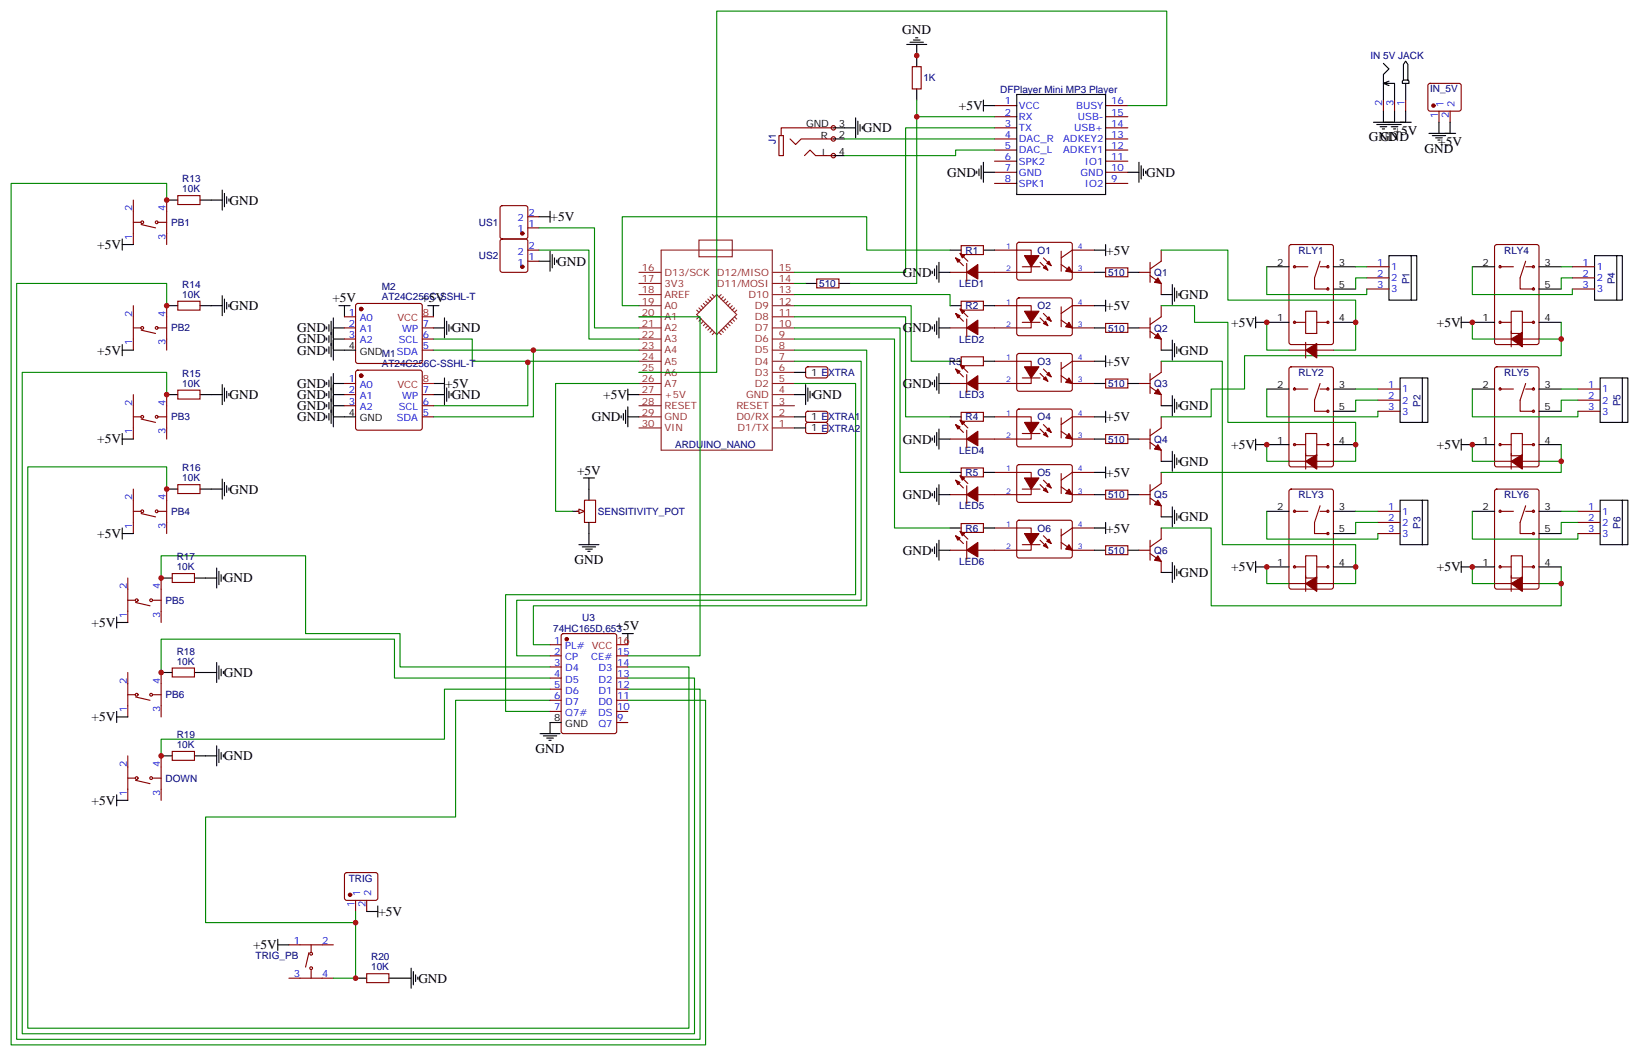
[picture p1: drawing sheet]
<svg xmlns="http://www.w3.org/2000/svg" width="520mm" height="335mm" viewBox="0 0 520 335" stroke-linecap="round" stroke-linejoin="round" font-family="sans-serif">
<g fill="none" stroke="#8c2424" stroke-width=".35">
<path d="M209.9 79.4h35.3v63.5h-35.3zM221.9 76.2h10.6v5.3h-10.6zM202.8 90h7.1M202.8 93.5h7.1M202.8 97h7.1M202.8 86.4h7.1M221.2 99.8l6.3-6.3 6.4 6.3-6.4 6.4zM221.2 98.4l.7 .7M221.9 97.7l.7 .7M222.6 97l.7 .7M223.3 96.3l.7 .7M224 95.6l.7 .7"/>
<path d="M224.7 94.9l.7 .7M225.4 94.2l.7 .7M226.1 93.5l.7 .7M229 93.5l-.8 .7M229.7 94.2l-.7 .7M230.4 94.9l-.7 .7M231.1 95.6l-.7 .7M231.8 96.3l-.7 .7M232.5 97l-.7 .7M233.2 97.7l-.7 .7M233.9 98.4l-.7 .7M245.2 90h7"/>
<path d="M245.2 93.5h7M245.2 97h7M245.2 86.4h7M202.8 100.5h7.1M202.8 104.1h7.1M202.8 107.6h7.1M202.8 111.1h7.1M202.8 114.7h7.1M202.8 118.2h7.1M221.9 100.5l-.7 .7M222.6 101.2l-.7 .8M223.3 102l-.7 .7"/>
<path d="M224 102.7l-.7 .7M224.7 103.4l-.7 .7M225.4 104.1l-.7 .7M226.1 104.8l-.7 .7M226.8 105.5l-.7 .7M228.2 105.5l.8 .7M229 104.8l.7 .7M229.7 104.1l.7 .7M230.4 103.4l.7 .7M231.1 102.7l.7 .7M231.8 102l.7 .7M232.5 101.2l.7 .8"/>
<path d="M233.2 100.5l.7 .7M245.2 100.5h7M245.2 104.1h7M245.2 107.6h7M245.2 111.1h7M245.2 114.7h7M245.2 118.2h7M202.8 121.7h7.1M202.8 125.2h7.1M202.8 128.8h7.1M202.8 132.3h7.1M202.8 135.8h7.1"/>
<path d="M245.2 121.7h7M245.2 125.2h7M245.2 128.8h7M245.2 132.3h7M245.2 135.8h7"/>
</g>
<g fill="none" stroke="#870000" stroke-width=".35">
<path d="M315.7 33.5h7.1M315.7 37h7.1M351 33.5h7.1M351 37h7.1M315.7 40.6h7.1M315.7 44.1h7.1M315.7 47.6h7.1M315.7 51.2h7.1M315.7 54.7h7.1M315.7 58.2h7.1M351 40.6h7.1M351 44.1h7.1"/>
<path d="M351 47.6h7.1M351 51.2h7.1M351 54.7h7.1M351 58.2h7.1M159 65.5l.5-.2h7.4l.5 .2 .2 .5v9.1l-.3 .5-.4 .2h-7.4l-.5-.2-.3-.5v-9.1zM159 76.1l.5-.3h7.4l.5 .3 .2 .5v9.1l-.3 .5-.4 .2h-7.4l-.5-.2-.3-.5v-9.1zM167.6 72.3h3.5M167.6 68.8h3.5M167.6 79.4h3.5M167.6 82.9h3.5M185.6 158.7h3.5v7.1h-3.5zM183.1 162.3h1.8"/>
<path d="M109.6 277.1l.5-.2h9.1l.5 .2 .2 .5v7.4l-.2 .5-.5 .3h-9.1l-.5-.3-.2-.5v-7.4zM112.9 285.8v3.5M116.4 285.8v3.5"/>
</g>
<g fill="none" stroke="#000" stroke-width=".35">
<path d="M312.2 33.5h3.5M312.2 31.8v3.5M322.8 30h28.2v31.7h-28.2zM310.1 54.3v.7M310.8 53.6v2.1M311.5 52.6v4.2M312.2 51.5v6.4M312.2 54.7h3.5M358.1 54.7h3.5M361.6 51.5v6.4M362.3 52.6v4.2M363 53.6v2.1"/>
<path d="M363.7 54.3v.7M197.2 131.9v.7M197.9 131.2v2.1M198.6 130.2v4.2M199.3 125.2h3.5M199.3 132.3h3.5M199.3 123.5v3.5M199.3 129.1v6.4M252.2 125.2h3.6M255.8 122.1v6.3M256.5 123.1v4.3M257.2 124.2v2.1"/>
<path d="M257.9 124.9v.7M187 155.2v3.5M181.7 162.3h3.5M187 165.8v3.5"/>
</g>
<path d="M315.7 40.6h-28.2v45.8h-35.3" fill="none" stroke="#008700" stroke-width=".35"/>
<g fill="#870000" stroke="#870000" stroke-width=".35">
<circle cx="165.8" cy="74.1" r=".53"/>
<circle cx="165.8" cy="84.7" r=".53"/>
<circle cx="111.1" cy="284" r=".53"/>
</g>
<path d="M183.8 161.6l1.8 .7-1.8 .7z" fill="#f0f0f0" stroke="#870000" stroke-width=".35"/>
<g fill="none" stroke="#000" stroke-width=".35">
<path d="M291 17.6v3.6M446.3 19.4l.7 1.1v4.9h-1.4v-4.9zM291 28.2v3.6M436 38.8h12M437.1 39.5h7.8M439.2 20.1l1.8 1.8-1.8 1.7v8.2M439.2 35.3v3.5M439.2 26.5l1.8 .7M441 25.8l-1.8 .7h3.5v5.3M442.7 35.3v3.5M445.6 25.4l-.4 .4v.7h2.1v-.7l-.3-.4M446.3 26.5v5.3"/>
<path d="M446.3 35.3v3.5M456.8 38.8v3.5M460.4 38.8v3.5M438.1 40.2h2.2M438.9 40.9h.7M441.7 40.2h2.1M442.4 40.9h.7M453.7 42.3h8.4M454.7 43h4.3M455.8 43.7h2.1M456.5 44.4h.7M301.6 79.4h3.6"/>
<path d="M312.2 79.4h3.5M347.5 79.4h3.5M351 77.6v3.5M301.6 97h3.6M312.2 97h3.5M347.5 97h3.5M347.5 86.4h3.5M351 95.2v3.6M358.1 86.4h3.5M368.7 93.5h3.5M372.2 90.3v6.4M372.9 91.4v4.2"/>
<path d="M373.6 92.4v2.1M374.3 93.1v.7M402.2 84.7h7M423.3 84.7h7.1M423.3 91.7h7.1M441 81.1h7v14.1h-7zM448 81.1h1.8v14.1h-1.8M467.4 84.7h7.1M488.6 84.7h7.1M488.6 91.7h7.1M506.2 81.1h7.1v14.1h-7.1zM513.3 81.1h1.8v14.1h-1.8"/>
<path d="M301.6 114.7h3.6M312.2 114.7h3.5M347.5 114.7h3.5M347.5 104.1h3.5M351 112.9v3.5M358.1 104.1h3.5M368.7 111.1h3.5M372.2 107.9v6.4M372.9 109v4.2M373.6 110.1v2.1M374.3 110.8v.7M398.6 102.3h10.6"/>
<path d="M398.6 100.5v3.6M423.3 102.3h7.1M444.5 119.9h7.1v14.2h-7.1zM451.6 119.9h1.7v14.2h-1.7M463.9 102.3h10.6M463.9 100.5v3.6M488.6 102.3h7.1M508 119.9h7.1v14.2h-7.1zM515.1 119.9h1.7v14.2h-1.7M301.6 132.3h3.6M312.2 132.3h3.5M347.5 132.3h3.5"/>
<path d="M347.5 121.7h3.5M347.5 139.3h3.5M351 130.5v3.6M358.1 121.7h3.5M358.1 139.3h3.5M368.7 128.8h3.5M372.2 125.6v6.3M372.9 126.6v4.3M373.6 127.7v2.1M374.3 128.4v.7M398.6 139.3v3.6M402.2 123.5h7"/>
<path d="M423.3 123.5h7.1M423.3 130.5h7.1M463.9 139.3v3.6M467.4 123.5h7.1M488.6 123.5h7.1M488.6 130.5h7.1M185.2 151.7h3.5M187 151.7v3.5M301.6 149.9h3.6M312.2 149.9h3.5M347.5 149.9h3.5M347.5 157h3.5"/>
<path d="M351 148.2v3.5M358.1 157h3.5M368.7 146.4h3.5M372.2 143.2v6.4M372.9 144.3v4.2M373.6 145.3v2.2M374.3 146v.8M398.6 141.1h10.6M423.3 141.1h7.1M444.5 158.7h7.1v14.2h-7.1zM451.6 158.7h1.7v14.2h-1.7M463.9 141.1h10.6"/>
<path d="M488.6 141.1h7.1M508 158.7h7.1v14.2h-7.1zM515.1 158.7h1.7v14.2h-1.7M183.8 172.9h6.3M184.9 173.6h4.2M185.9 174.3h2.1M186.6 175h.7M187 169.3v3.6M301.6 167.6h3.6M312.2 167.6h3.5M347.5 167.6h3.5M347.5 174.6h3.5"/>
<path d="M351 165.8v3.5M358.1 174.6h3.5M368.7 164h3.5M372.2 160.9v6.3M372.2 178.5v6.4M372.9 161.9v4.3M372.9 179.6v4.2M373.6 163v2.1M374.3 163.7v.7M398.6 179.9h10.6M398.6 178.2v3.5M402.2 162.3h7"/>
<path d="M423.3 179.9h7.1M423.3 162.3h7.1M423.3 169.3h7.1M463.9 179.9h10.6M463.9 178.2v3.5M467.4 162.3h7.1M488.6 179.9h7.1M488.6 162.3h7.1M488.6 169.3h7.1M368.7 181.7h3.5M373.6 180.6v2.1M374.3 181.3v.7"/>
</g>
<g fill="none" stroke="#870000" stroke-width=".35">
<path d="M289.6 21.2h2.9v7h-2.9zM439.2 31.8v3.5M442.7 31.8v3.5M446.3 31.8v3.5M453.6 26.7l.4-.2h9.2l.5 .2 .2 .5v7.4l-.2 .5-.5 .2h-9.2l-.5-.3-.2-.4v-7.4zM456.8 35.3v3.5M460.4 35.3v3.5M305.2 78h7v2.8h-7zM315.7 79.4h11.7v7h-11.7M323 77.1l.5-.2 16.5 .1 .4 .6v10.9l-.7 .4-16.5-.1-.4-.6v-10.6zM336.9 79.7v6.4M347.5 79.4h-7.1l-3.5 2.4"/>
<path d="M368.7 79.4v3.5l-3.6 2.5M409.5 77.8l.4-.2h12.7l.7 .4v30.7l-.4 .6-13 .1-.6-.5-.1-30.6zM474.7 77.8l.5-.2h12.7l.6 .4 .1 30.7-.5 .6-12.9 .1-.7-.5v-30.6zM303.4 99.5l2.5 2.5M304.8 98.1l2.5 2.4M305.2 95.6h7v2.8h-7zM315.7 97h11.7v7.1h-17M323 94.8l.5-.3 16.5 .1 .4 .6v10.9l-.7 .4h-16.5l-.4-.7v-10.6zM324.6 84.7h5.6M330.2 83.3l2.5 2.4M331.3 81.8l2.4 2.5M331.3 99.5l2.4 2.5"/>
<path d="M336.9 84l3.5 2.4h7.1M336.9 97.4v6.3M347.5 97h-7.1l-3.5 2.5M351 85h7.1v2.8h-7.1zM361.6 86.4h3.5M365.1 87.5l3.6 2.5v3.5M365.1 83.3v6.3M368.7 97v3.5l-3.6 2.5M411 84.7h4.2M414.5 98.8h3.5v7h-3.5zM419.1 82.9l-1.8 5.3v3.5h4.3M419.1 84.7h2.5"/>
<path d="M433.9 84.7h7.1M433.9 88.2h7.1M433.9 91.7h7.1M476.2 84.7h4.3M479.8 98.8h3.5v7h-3.5zM484.4 82.9l-1.8 5.3v3.5h4.2M484.4 84.7h2.4M499.2 84.7h7M499.2 88.2h7M499.2 91.7h7M301.6 104.1h5.3M303.4 117.1l2.5 2.5"/>
<path d="M304.8 115.7l2.5 2.5M305.2 113.2h7v2.9h-7zM306.9 101.2v5.7M306.9 118.9v5.6M315.7 114.7h11.7v7h-17M323 112.4l.5-.2h16.5l.4 .7v10.8l-.7 .5-16.5-.1-.4-.6v-10.6zM324.6 102.3h5.6M324.6 119.9h5.6M330.2 100.9l2.5 2.5M330.2 118.5l2.5 2.5M331.3 117.1l2.4 2.5M336.9 115v6.4"/>
<path d="M336.9 101.6l3.5 2.5h7.1M336.9 119.2l3.5 2.5h7.1M347.5 114.7h-7.1l-3.5 2.4M351 102.7h7.1v2.8h-7.1zM361.6 104.1h3.5M365.1 105.1l3.6 2.5v3.5M365.1 100.9v6.3M365.1 118.5v6.4M368.7 114.7v3.5l-3.6 2.4M409.5 116.6l.4-.2h12.7l.7 .4v30.7l-.4 .6-13 .1-.6-.5-.1-30.6zM411 102.3h3.5M418 102.3h3.6"/>
<path d="M474.7 116.6l.5-.2h12.7l.6 .4 .1 30.7-.5 .6-12.9 .1-.7-.5v-30.6zM476.2 102.3h3.6M483.3 102.3h3.5M301.6 121.7h5.3M301.6 139.3h5.3M303.4 134.8l2.5 2.4M304.8 133.3l2.5 2.5M305.2 130.9h7v2.8h-7zM306.9 136.5v5.7M315.7 132.3h11.7v7h-17M323 130l.5-.2 16.5 .1 .4 .6v10.9l-.7 .4h-16.5l-.4-.7v-10.6zM324.6 137.6h5.6"/>
<path d="M330.2 136.2l2.5 2.4M331.3 134.8l2.4 2.4M336.9 132.6v6.4M336.9 136.9l3.5 2.4h7.1M347.5 132.3h-7.1l-3.5 2.5M351 120.3h7.1v2.8h-7.1zM351 137.9h7.1v2.9h-7.1zM361.6 121.7h3.5M361.6 139.3h3.5M365.1 122.8l3.6 2.4v3.6M365.1 136.2v6.3M368.7 132.3v3.5l-3.6 2.5"/>
<path d="M411 123.5h4.2M414.5 137.6h3.5v7h-3.5zM419.1 121.7l-1.8 5.3v3.5h4.3M419.1 123.5h2.5M437.4 123.5h7.1M437.4 127h7.1M437.4 130.5h7.1M476.2 123.5h4.3M479.8 137.6h3.5v7h-3.5zM484.4 121.7l-1.8 5.3v3.5h4.2M484.4 123.5h2.4M500.9 123.5h7.1"/>
<path d="M500.9 127h7.1M500.9 130.5h7.1M301.6 157h5.3M303.4 152.4l2.5 2.5M304.8 151l2.5 2.5M305.2 148.5h7v2.8h-7zM306.9 154.2v5.6M315.7 149.9h11.7v7.1h-17M323 147.7l.5-.2h16.5l.4 .7v10.8l-.7 .5-16.5-.1-.4-.7v-10.5zM324.6 155.2h5.6M330.2 153.8l2.5 2.5M331.3 152.4l2.4 2.5"/>
<path d="M336.9 150.3v6.3M336.9 154.5l3.5 2.5h7.1M347.5 149.9h-7.1l-3.5 2.5M351 155.6h7.1v2.8h-7.1zM361.6 157h3.5M365.1 140.4l3.6 2.5v3.5M365.1 158l3.6 2.5v3.5M365.1 153.8v6.4M368.7 149.9v3.6l-3.6 2.4M409.5 155.4l.4-.2h12.7l.7 .5v30.6l-.4 .6-13 .1-.6-.5-.1-30.6zM411 141.1h3.5M418 141.1h3.6"/>
<path d="M474.7 155.4l.5-.2h12.7l.6 .5 .1 30.6-.5 .6-12.9 .1-.7-.5v-30.6zM476.2 141.1h3.6M483.3 141.1h3.5M301.6 174.6h5.3M303.4 170l2.5 2.5M304.8 168.6l2.5 2.5M305.2 166.2h7v2.8h-7zM306.9 171.8v5.6M315.7 167.6h11.7v7h-17M323 165.3l.5-.2 16.5 .1 .4 .6v10.9l-.7 .4-16.5-.1-.4-.6v-10.6zM324.6 172.9h5.6M330.2 171.4l2.5 2.5"/>
<path d="M331.3 170l2.4 2.5M336.9 167.9v6.4M336.9 172.2l3.5 2.4h7.1M347.5 167.6h-7.1l-3.5 2.4M351 173.2h7.1v2.8h-7.1zM361.6 174.6h3.5M365.1 175.7l3.6 2.5v3.5M365.1 171.4v6.4M368.7 167.6v3.5l-3.6 2.5M411 179.9h3.5M411 162.3h4.2M414.5 176.4h3.5v7h-3.5z"/>
<path d="M418 179.9h3.6M419.1 160.5l-1.8 5.3v3.5h4.3M419.1 162.3h2.5M437.4 162.3h7.1M437.4 165.8h7.1M437.4 169.3h7.1M476.2 179.9h3.6M476.2 162.3h4.3M479.8 176.4h3.5v7h-3.5zM483.3 179.9h3.5M484.4 160.5l-1.8 5.3v3.5h4.2M484.4 162.3h2.4"/>
<path d="M500.9 162.3h7.1M500.9 165.8h7.1M500.9 169.3h7.1"/>
<circle cx="411" cy="84.7" r=".35"/>
<circle cx="421.6" cy="91.7" r=".35"/>
<circle cx="421.6" cy="84.7" r=".35"/>
<circle cx="476.2" cy="84.7" r=".35"/>
<circle cx="486.8" cy="91.7" r=".35"/>
<circle cx="486.8" cy="84.7" r=".35"/>
<circle cx="411" cy="102.3" r=".35"/>
<circle cx="421.6" cy="102.3" r=".35"/>
<circle cx="476.2" cy="102.3" r=".35"/>
<circle cx="486.8" cy="102.3" r=".35"/>
<circle cx="411" cy="123.5" r=".35"/>
<circle cx="421.6" cy="130.5" r=".35"/>
<circle cx="421.6" cy="123.5" r=".35"/>
<circle cx="476.3" cy="123.5" r=".35"/>
<circle cx="486.8" cy="130.5" r=".35"/>
<circle cx="486.8" cy="123.5" r=".35"/>
<circle cx="411" cy="141.1" r=".35"/>
<circle cx="421.6" cy="141.1" r=".35"/>
<circle cx="476.2" cy="141.1" r=".35"/>
<circle cx="486.8" cy="141.1" r=".35"/>
<circle cx="411" cy="179.9" r=".35"/>
<circle cx="411" cy="162.3" r=".35"/>
<circle cx="421.6" cy="179.9" r=".35"/>
<circle cx="421.6" cy="169.3" r=".35"/>
<circle cx="421.6" cy="162.3" r=".35"/>
<circle cx="476.2" cy="179.9" r=".35"/>
<circle cx="476.3" cy="162.3" r=".35"/>
<circle cx="486.8" cy="179.9" r=".35"/>
<circle cx="486.8" cy="169.3" r=".35"/>
<circle cx="486.8" cy="162.3" r=".35"/>
</g>
<g fill="#870000" stroke="#870000" stroke-width=".35">
<path d="M339.4 84.7l1 1.7-2.1-.3z"/>
<path d="M332 84.3l.7 1.4-1.4-.7z"/>
<path d="M332.3 83.6l.7-.7 .7 1.4z"/>
<path d="M325.3 81.1h4.5l-2.4 3.6z"/>
<path d="M339.4 102.3l1 1.8-2.1-.4z"/>
<path d="M331.3 102.7l.7-.7 .7 1.4z"/>
<path d="M332.3 101.2l.7-.7 .7 1.5z"/>
<path d="M325.3 98.8h4.5l-2.4 3.5z"/>
<path d="M339.4 119.9l1 1.8-2.1-.3z"/>
<path d="M331.3 120.3l.7-.7 .7 1.4z"/>
<path d="M333 118.2l.7 1.4-1.4-.7z"/>
<path d="M325.3 116.4h4.5l-2.4 3.5z"/>
<path d="M339.4 137.6l1 1.7-2.1-.3z"/>
<path d="M332 137.2l.7 1.4-1.4-.7z"/>
<path d="M333 135.8l.7 1.4-1.4-.7z"/>
<path d="M325.3 134.1h4.5l-2.4 3.5z"/>
<path d="M339.4 155.2l1 1.8-2.1-.4z"/>
<path d="M332 154.9l.7 1.4-1.4-.7z"/>
<path d="M332.3 154.2l.7-.7 .7 1.4z"/>
<path d="M325.3 151.7h4.5l-2.4 3.5z"/>
<path d="M339.4 172.9l1 1.7-2.1-.3z"/>
<path d="M331.3 173.2l.7-.7 .7 1.4z"/>
<path d="M332.3 171.8l.7-.7 .7 1.4z"/>
<path d="M325.3 169.3h4.5l-2.4 3.6z"/>
<path d="M367.6 88.2l1.1 1.8-2.2-.4z"/>
<path d="M303.4 99.5l1.4 .7-.7 .7z"/>
<path d="M304.8 98.1l1.4 .7-.7 .7z"/>
<path d="M306.9 104.1l3.5-2.5v4.6z"/>
<path d="M303.4 117.1l1.4 .7-.7 .7z"/>
<path d="M304.8 115.7l1.4 .7-.7 .7z"/>
<path d="M306.9 121.7l3.5-2.5v4.6z"/>
<path d="M303.4 134.8l1.4 .7-.7 .7z"/>
<path d="M304.8 133.3l1.4 .8-.7 .7z"/>
<path d="M306.9 139.3l3.5-2.4v4.6z"/>
<path d="M303.4 152.4l1.4 .7-.7 .7z"/>
<path d="M304.8 151l1.4 .7-.7 .7z"/>
<path d="M306.9 157l3.5-2.5v4.6z"/>
<path d="M303.4 170l1.4 .7-.7 .7z"/>
<path d="M304.8 168.6l1.4 .7-.7 .7z"/>
<path d="M306.9 174.6l3.5-2.4v4.5z"/>
<path d="M367.6 105.8l1.1 1.8-2.2-.4z"/>
<path d="M367.6 123.5l1.1 1.7-2.2-.3z"/>
<path d="M367.6 141.1l1.1 1.8-2.2-.4z"/>
<path d="M367.6 158.7l1.1 1.8-2.2-.3z"/>
<path d="M367.6 176.4l1.1 1.8-2.2-.4z"/>
<circle cx="455.1" cy="33.5" r=".53"/>
</g>
<path d="M368.7 79.4h21.1v15.8h40.6v15.9h-7.1M252.2 93.5h49.4v3.5M252.2 97h37.1v17.7h12.3M368.7 97h10.5v5.3h10.6v31.8h40.6v12.3h-7.1M252.2 100.5h35.3v31.8h14.1M252.2 104.1h33.6v45.8h15.8M368.7 114.7h19.4v58.2h42.3v12.3h-7.1M495.7 102.3v10.6h-100.6v10.6h-10.6v8.8h-15.8M202.8 121.7h-26.4v40.6h5.3M495.7 141.1v8.8h-127M368.7 167.6h15.8v24.7h111.2v-12.4" fill="none" stroke="#008700" stroke-width=".35"/>
<g fill="#f0f0f0" stroke="#870000" stroke-width=".35">
<circle cx="264.6" cy="40.6" r=".71"/>
<circle cx="264.6" cy="44.1" r=".71"/>
<circle cx="264.6" cy="49.4" r=".71"/>
</g>
<g fill="none" stroke="#000" stroke-width=".35">
<path d="M287.9 14.1h6.3M288.9 13.4h4.3M290 12.7h2.1M290.7 12h.7M291 14.1v3.5M271.6 37.4v6.3M272.3 38.5v4.2M273 39.5v2.1M264.6 49.4h3.5M264.6 44.1h3.5M264.6 40.6h7M273.8 40.2v.7"/>
<path d="M38.8 77.6h3.5M38.8 75.8v3.6M52.9 63.5h3.5M63.5 63.5h7.1M70.6 60.3v6.4M71.3 61.4v4.2M72 62.4v2.2M72.7 63.1v.8M171.1 68.8h3.5M174.6 67v3.6M174.6 79.7v6.4M52.9 97h3.5"/>
<path d="M63.5 97h7.1M70.6 93.8v6.4M71.3 94.9v4.2M72 96v2.1M72.7 96.7v.7M107.6 97h3.5M109.4 97v3.5M135.8 97h3.5M137.6 97v3.5M171.1 82.9h3.5M175.3 80.8v4.2M176 81.8v2.2"/>
<path d="M176.7 82.5v.8M255.8 90h3.5M266.3 90h3.6M296 86.1v.7M296.7 85.4v2.1M297.4 84.3v4.2M298.1 86.4h3.5M298.1 83.3v6.3M38.8 111.1h3.5M38.8 109.4v3.5M103.7 103.7v.7M103.7 107.2v.7"/>
<path d="M103.7 110.8v.7M104.4 103v2.1M104.4 106.5v2.2M104.4 110.1v2.1M105.1 102v11.2M105.1 119.6v14.8M105.8 104.1h3.6M105.8 100.9v13.4M105.8 118.5v17M105.8 107.6h3.6M105.8 111.1h7.1M137.6 104.1h3.5"/>
<path d="M141.1 100.9v6.3M141.1 119.9v8.5M141.8 102v4.2M142.5 103v2.1M143.2 103.7v.7M252.2 118.2h3.6M296 103.7v.7M296.7 103v2.1M297.4 102v4.2M297.4 119.6v4.2M298.1 100.9v6.3M298.1 118.5v6.4"/>
<path d="M298.1 104.1h3.5M38.8 139.3h3.5M38.8 137.6v3.5M52.9 125.2h3.5M63.5 125.2h7.1M70.6 122.1v6.3M71.3 123.1v4.3M72 124.2v2.1M72.7 124.9v.7M103.7 121.4v.7M103.7 124.9v.7M103.7 128.4v.7"/>
<path d="M103.7 131.9v.7M104.4 120.6v2.2M104.4 124.2v2.1M104.4 127.7v2.1M104.4 131.2v2.1M105.8 121.7h3.6M105.8 125.2h3.6M105.8 128.8h3.6M105.8 132.3h7.1M137.6 121.7h3.5M137.6 125.2h3.5M141.8 123.1v4.3"/>
<path d="M142.5 124.2v2.1M143.2 124.9v.7M252.2 132.3h3.6M252.2 135.8h3.6M296 121.4v.7M296 139v.7M296.7 120.6v2.2M296.7 138.3v2.1M297.4 137.2v4.3M298.1 136.2v6.3M298.1 139.3h3.5M298.1 121.7h3.5"/>
<path d="M52.9 155.2h3.5M63.5 155.2h7.1M70.6 152v6.4M71.3 153.1v4.2M72 154.2v2.1M72.7 154.9v.7M296 156.6v.7M296.7 155.9v2.1M297.4 154.9v4.2M298.1 153.8v6.4M298.1 157h3.5M38.8 167.6v3.5"/>
<path d="M38.8 169.3h3.5M296 174.3v.7M296.7 173.6v2.1M297.4 172.5v4.2M298.1 171.4v6.4M298.1 174.6h3.5M37 197.6h3.6M37 195.8v3.5M51.2 183.4h3.5M61.7 183.4h7.1M68.8 180.3v6.3M69.5 181.3v4.3"/>
<path d="M70.2 182.4v2.1M70.9 183.1v.7M51.2 213.4h3.5M61.7 213.4h7.1M68.8 210.3v6.3M69.5 211.3v4.2M70.2 212.4v2.1M70.9 213.1v.7M197.6 201.1h3.5M199.3 201.1v3.5M37 225.8v3.5M37 227.5h3.6"/>
<path d="M51.2 239.9h3.5M61.7 239.9h7.1M68.8 236.7v6.4M69.5 237.8v4.2M70.2 238.8v2.1M70.9 239.5v.7M171.4 232.8h6.4M172.5 233.5h4.2M173.6 234.2h2.1M174.3 234.9h.7M178.2 229.3h-3.6v3.5M37 252.2v3.6"/>
<path d="M37 254h3.6M88.2 299.9h3.5M88.2 298.1v3.5M116.4 289.3h3.5M119.9 287.5v3.5M112.9 310.4h3.5M123.5 310.4h7M130.5 307.3v6.3M131.2 308.3v4.3M131.9 309.4v2.1M132.6 310.1v.7"/>
</g>
<g fill="none" stroke="#870000" stroke-width=".35">
<path d="M250.8 44.1l1.8 1.8 1.8-1.8h10.2M255.4 49.4l1.8-1.8 1.7 1.8h5.7M264.6 40.6h-16.6v2.4h-.7v6.4h1.4v-6.4h-.7M42.3 63.5v14.1M42.3 70.6h2.5M44.8 71.3l4.6 1M50.4 70.6h2.5M52.9 63.5v14.1M56.4 62.1h7.1v2.8h-7.1zM42.3 97v14.1M52.9 97v14.1M56.4 95.6h7.1v2.8h-7.1z"/>
<path d="M113.1 96.5l.5-.2h19.7l.5 .2 .3 .5v17.7l-.3 .5-.5 .2h-19.7l-.5-.3-.2-.4v-17.7zM259.3 88.5h7v2.9h-7zM301.6 86.4h5.3M303.4 81.8l2.5 2.5M304.8 80.4l2.5 2.5M306.9 83.6v5.7M310.4 86.4h5.3M42.3 104.1h2.5M44.8 104.8l4.6 1M50.4 104.1h2.5M109.4 107.6h3.5M109.4 104.1h3.5"/>
<path d="M109.4 100.5h3.5M113.1 117.7l.5-.2h19.7l.5 .2 .3 .5v17.6l-.3 .5-.5 .2h-19.7l-.5-.2-.2-.5v-17.6zM134.1 111.1h3.5M134.1 107.6h3.5M134.1 104.1h3.5M256 116.6l.5-.2 5.9 .1 .4 .6v2.4l-.7 .4h-5.9l-.4-.7v-2.1zM409.2 111.1h5.3M414.5 108.7v4.9M418 111.1h5.3M474.5 107.6h5.3M479.8 105.1v5M483.3 107.6h5.3"/>
<path d="M42.3 125.2v14.1M42.3 132.3h2.5M44.8 133l4.6 1.1M50.4 132.3h2.5M52.9 125.2v14.1M56.4 123.8h7.1v2.8h-7.1zM109.4 121.7h3.5M109.4 125.2h3.5M109.4 128.8h3.5M134.1 132.3h3.5M134.1 125.2h3.5M134.1 128.8h3.5"/>
<path d="M256 130.7l.5-.2 5.9 .1 .4 .6v2.4l-.7 .5-5.9-.1-.4-.7v-2.1zM256 134.3l.5-.2h5.9l.4 .7v2.4l-.7 .4-5.9-.1-.4-.6v-2.1zM42.3 155.2v14.1M52.9 155.2v14.1M56.4 153.8h7.1v2.8h-7.1zM409.2 146.4h5.3M414.5 143.9v5M418 146.4h5.3M474.5 146.4h5.3M479.8 143.9v5M483.3 146.4h5.3M42.3 162.3h2.5"/>
<path d="M44.8 163l4.6 1M50.4 162.3h2.5M40.6 183.4v14.2M40.6 190.5h2.4M43 191.2l4.6 1.1M48.7 190.5h2.5M51.2 183.4v14.2M54.7 182h7v2.9h-7zM409.2 185.2h5.3M414.5 182.7v5M418 185.2h5.3M474.5 185.2h5.3"/>
<path d="M479.8 182.7v5M483.3 185.2h5.3M40.6 213.4v14.1M51.2 213.4v14.1M54.7 212h7v2.8h-7zM174.6 204.6h3.6M174.6 208.1h3.6M174.6 211.7h3.6M174.6 215.2h3.6M174.6 218.7h3.6M178.4 201.3l.5-.2h16.2l.6 .4 .1 30.6-.5 .7h-16.4l-.7-.4v-30.6zM195.8 208.1h3.5"/>
<path d="M195.8 211.7h3.5M195.8 215.2h3.5M195.8 218.7h3.5M40.6 239.9v14.1M40.6 220.5h2.4M43 221.2l4.6 1M48.7 220.5h2.5M51.2 239.9v14.1M54.7 238.5h7v2.8h-7zM174.6 222.2h3.6M174.6 225.8h3.6M195.8 222.2h3.5"/>
<path d="M195.8 225.8h3.5M195.8 229.3h3.5M40.6 246.9h2.4M43 247.6l4.6 1.1M48.7 246.9h2.5M91.7 299.9h14.1M98.8 299.9v2.4M91.7 310.4h14.1M98.1 302.3l-1.1 4.6M98.8 308v2.4M116.4 309h7.1v2.9h-7.1z"/>
<circle cx="45.2" cy="70.6" r=".44"/>
<circle cx="49.7" cy="70.6" r=".44"/>
<circle cx="45.2" cy="104.1" r=".44"/>
<circle cx="49.7" cy="104.1" r=".44"/>
<circle cx="45.2" cy="132.3" r=".44"/>
<circle cx="49.7" cy="132.3" r=".44"/>
<circle cx="45.2" cy="162.3" r=".44"/>
<circle cx="49.7" cy="162.3" r=".44"/>
<circle cx="43.4" cy="190.5" r=".44"/>
<circle cx="48" cy="190.5" r=".44"/>
<circle cx="43.4" cy="220.5" r=".44"/>
<circle cx="48" cy="220.5" r=".44"/>
<circle cx="43.4" cy="246.9" r=".44"/>
<circle cx="48" cy="246.9" r=".44"/>
<circle cx="98.8" cy="307.3" r=".44"/>
<circle cx="98.8" cy="302.7" r=".44"/>
</g>
<g fill="none" stroke="#008700" stroke-width=".35">
<path d="M291 31.8v58.2h-21.1M291 37h24.7M358.1 33.5h12.3v-30h-142.9v114.7h-24.7M268.1 44.1h47.6M315.7 47.6h-12.3v1.8h-35.3M52.9 63.5v-5.3h-49.4v273.4h220.5v-109.4h-24.7M171.1 79.4h15.9v28.2h15.8M171.1 72.3h17.6v31.8h14.1M301.6 79.4h-26.4v-10.6h-77.6v28.2h5.2M52.9 97v-7h-47.6v239.8h216.9v-111.1h-22.9M252.2 90h3.6M402.2 84.7v8.8h31.7v-1.8"/>
<path d="M430.4 84.7h3.5M433.9 88.2h-3.5v3.5M467.4 84.7v8.8h31.8v-1.8M495.7 84.7h3.5M499.2 88.2h-3.5v3.5M137.6 107.6h12.3v7.1h17.7v14.1h-30M137.6 111.1h31.7v21.2h-31.7M169.3 111.1h33.5M202.8 114.7h-35.2v.3M202.8 100.5h19.4v107.6h-22.9M252.2 107.6h31.8v60h17.6M252.2 111.1h23v81.2h-105.9v12.3h5.3"/>
<path d="M252.2 114.7h21.2v75.8h-109.4v17.6h10.6M402.2 102.3v8.8h7M467.4 102.3v5.3h7.1M488.6 107.6h7.1M52.9 125.2v-7h-45.8v209.9h213.4v-112.9h-21.2M252.2 121.7h19.4v67h-111.1v37.1h14.1M402.2 123.5v8.8h35.2v-1.8M430.4 123.5h7M437.4 127h-7v3.5M467.4 123.5v8.8h33.5v-1.8M495.7 123.5h5.2M500.9 127h-5.2v3.5"/>
<path d="M52.9 155.2v-7h-44.1v178.1h209.9v-114.6h-19.4M402.2 141.1v5.3h7M467.4 141.1v5.3h7.1M488.6 146.4h7.1M402.2 162.3v8.8h35.2v-1.8M402.2 179.9v5.3h7M430.4 162.3h7M437.4 165.8h-7v3.5M467.4 162.3v8.8h33.5v-1.8M467.4 179.9v5.3h7.1M495.7 162.3h5.2M500.9 165.8h-5.2v3.5"/>
<path d="M51.2 183.4v-7h45.8v24.7h30v10.6h47.6M488.6 185.2h7.1M51.2 213.4v-10.6h74v12.4h49.4M174.6 218.7h-33.5v15.9h-89.9v5.3M174.6 222.2h-30v37.1h-79.3v33.5h47.6M112.9 289.3v21.1h-7.1"/>
</g>
<g fill="#870000" stroke="#870000" stroke-width=".35">
<path d="M414.5 111.1l3.5-2.1v4.6z"/>
<path d="M414.5 146.4l3.5-2.1v4.6z"/>
<path d="M414.5 185.2l3.5-2.1v4.6z"/>
<path d="M479.8 107.6l3.5-2.1v4.6z"/>
<path d="M479.8 146.4l3.5-2.1v4.6z"/>
<path d="M479.8 185.2l3.5-2.1v4.6z"/>
<path d="M303.4 81.8l1.4 .7-.7 .8z"/>
<path d="M304.8 80.4l1.4 .7-.7 .7z"/>
<path d="M306.9 86.4l3.5-2.4v4.5z"/>
<circle cx="114.7" cy="119.2" r=".53"/>
<circle cx="114.7" cy="98.1" r=".53"/>
<circle cx="179.9" cy="202.8" r=".53"/>
</g>
<path d="M134.1 100.5h3.5M134.1 121.7h3.5M195.8 204.6h3.5" fill="none" stroke="#f00" stroke-width=".35"/>
<g fill="#c00">
<circle cx="402.2" cy="102.3" r=".88"/>
<circle cx="430.4" cy="141.1" r=".88"/>
<circle cx="495.7" cy="107.6" r=".88"/>
<circle cx="495.7" cy="146.4" r=".88"/>
<circle cx="495.7" cy="185.2" r=".88"/>
<circle cx="402.2" cy="179.9" r=".88"/>
<circle cx="430.4" cy="179.9" r=".88"/>
<circle cx="467.4" cy="179.9" r=".88"/>
<circle cx="467.4" cy="141.1" r=".88"/>
<circle cx="467.4" cy="102.3" r=".88"/>
<circle cx="402.2" cy="141.1" r=".88"/>
<circle cx="430.4" cy="102.3" r=".88"/>
<circle cx="169.3" cy="111.1" r=".88"/>
<circle cx="167.6" cy="115" r=".88"/>
<circle cx="52.9" cy="63.5" r=".88"/>
<circle cx="52.9" cy="97" r=".88"/>
<circle cx="52.9" cy="125.2" r=".88"/>
<circle cx="52.9" cy="155.2" r=".88"/>
<circle cx="51.2" cy="183.4" r=".88"/>
<circle cx="51.2" cy="213.4" r=".88"/>
<circle cx="51.2" cy="239.9" r=".88"/>
<circle cx="112.9" cy="310.4" r=".88"/>
<circle cx="112.9" cy="292.8" r=".88"/>
<circle cx="291" cy="17.6" r=".88"/>
<circle cx="291" cy="37" r=".88"/>
</g>
<g font-size="4.2">
<text x="286.5" y="10.9">GND</text>
<text x="304.4" y="35">+5V</text>
<text x="273.9" y="42">GND</text>
<text x="434.6" y="44.9">GND</text>
<text x="438.1" y="44.9">GND</text>
<text x="442.5" y="42.8">+5V</text>
<text x="456.6" y="46.3">+5V</text>
<text x="452.3" y="48.4">GND</text>
<text x="300.7" y="56.1">GND</text>
<text x="363.9" y="56.2">GND</text>
<text x="72.8" y="64.9">GND</text>
<text x="174.8" y="70.2">+5V</text>
<text x="30.9" y="79">+5V</text>
<text x="351.2" y="80.8">+5V</text>
<text x="176.9" y="84.3">GND</text>
<text x="286.6" y="87.9">GND</text>
<text x="105.5" y="96">+5V</text>
<text x="133.7" y="96">+5V</text>
<text x="374.5" y="94.9">GND</text>
<text x="72.8" y="98.4">GND</text>
<text x="351.2" y="98.5">+5V</text>
<text x="94.4" y="105.5">GND</text>
<text x="143.4" y="105.5">GND</text>
<text x="286.6" y="105.5">GND</text>
<text x="390.9" y="103.7">+5V</text>
<text x="456.2" y="103.7">+5V</text>
<text x="30.9" y="112.5">+5V</text>
<text x="94.4" y="109">GND</text>
<text x="94.4" y="112.5">GND</text>
<text x="374.5" y="112.6">GND</text>
<text x="351.2" y="116.1">+5V</text>
<text x="94.4" y="123.1">GND</text>
<text x="141.3" y="123.1">+5V</text>
<text x="286.6" y="123.1">GND</text>
<text x="72.8" y="126.6">GND</text>
<text x="94.4" y="126.6">GND</text>
<text x="94.4" y="130.2">GND</text>
<text x="143.4" y="126.6">GND</text>
<text x="191.5" y="126.7">+5V</text>
<text x="258.1" y="126.6">GND</text>
<text x="374.5" y="130.2">GND</text>
<text x="94.4" y="133.7">GND</text>
<text x="187.9" y="133.7">GND</text>
<text x="351.2" y="133.7">+5V</text>
<text x="30.9" y="140.7">+5V</text>
<text x="286.6" y="140.8">GND</text>
<text x="390.9" y="142.6">+5V</text>
<text x="456.2" y="142.6">+5V</text>
<text x="374.5" y="147.8">GND</text>
<text x="183.2" y="150.6">+5V</text>
<text x="351.2" y="151.4">+5V</text>
<text x="72.8" y="156.6">GND</text>
<text x="286.6" y="158.4">GND</text>
<text x="374.5" y="165.5">GND</text>
<text x="30.9" y="170.7">+5V</text>
<text x="351.2" y="169">+5V</text>
<text x="182.4" y="178.9">GND</text>
<text x="286.6" y="176.1">GND</text>
<text x="71.1" y="184.9">GND</text>
<text x="374.5" y="183.1">GND</text>
<text x="390.9" y="181.4">+5V</text>
<text x="456.2" y="181.4">+5V</text>
<text x="29.1" y="198.9">+5V</text>
<text x="195.5" y="200">+5V</text>
<text x="71.1" y="214.8">GND</text>
<text x="29.1" y="228.9">+5V</text>
<text x="170" y="238.8">GND</text>
<text x="71.1" y="241.3">GND</text>
<text x="29.1" y="255.4">+5V</text>
<text x="120.1" y="290.7">+5V</text>
<text x="80.3" y="301.3">+5V</text>
<text x="132.8" y="311.9">GND</text>
</g>
<g font-size="3.2" fill="#000080">
<text x="435.1" y="18.8">IN 5V JACK</text>
<text x="293.2" y="25.8">1K</text>
<text x="317.5" y="29.4">DFPlayer Mini MP3 Player</text>
<text x="454" y="29.3">IN_5V</text>
<text x="246.4" y="45.8" transform="rotate(-90 246.4 45.8)">J1</text>
<text x="57.9" y="57.8">R13</text>
<text x="57.9" y="61">10K</text>
<text x="54.3" y="71.6">PB1</text>
<text x="152" y="71.7">US1</text>
<text x="152" y="82.3">US2</text>
<text x="306.6" y="80.5">R1</text>
<text x="329.4" y="80.5">O1</text>
<text x="412.3" y="80.6">RLY1</text>
<text x="477.5" y="80.6">RLY4</text>
<text x="351.8" y="87.6">510</text>
<text x="366.5" y="87.6">Q1</text>
<text x="57.9" y="94.5">10K</text>
<text x="57.9" y="91.3">R14</text>
<text x="121.2" y="95.2">AT24C256C-SSHL-T</text>
<text x="121.2" y="92.1">M2</text>
<text x="260.1" y="91.1">510</text>
<text x="304.6" y="91.1">LED1</text>
<text x="447.4" y="90.2" transform="rotate(-90 447.4 90.2)">P1</text>
<text x="512.7" y="90.2" transform="rotate(-90 512.7 90.2)">P4</text>
<text x="306.6" y="98.1">R2</text>
<text x="329.4" y="98.2">O2</text>
<text x="54.3" y="105.1">PB2</text>
<text x="351.8" y="105.2">510</text>
<text x="366.5" y="105.2">Q2</text>
<text x="304.6" y="108.7">LED2</text>
<text x="57.9" y="119.5">R15</text>
<text x="121.2" y="116.4">AT24C256C-SSHL-T</text>
<text x="301.3" y="115.7">R3</text>
<text x="329.4" y="115.8">O3</text>
<text x="412.3" y="119.4">RLY2</text>
<text x="477.5" y="119.4">RLY5</text>
<text x="57.9" y="122.8">10K</text>
<text x="351.8" y="122.9">510</text>
<text x="366.5" y="122.9">Q3</text>
<text x="304.6" y="126.4">LED3</text>
<text x="450.9" y="129" transform="rotate(-90 450.9 129)">P2</text>
<text x="514.5" y="129" transform="rotate(-90 514.5 129)">P5</text>
<text x="54.3" y="133.3">PB3</text>
<text x="306.6" y="133.4">R4</text>
<text x="329.4" y="133.4">O4</text>
<text x="214.3" y="142.2">ARDUINO_NANO</text>
<text x="304.6" y="144">LED4</text>
<text x="351.8" y="140.5">510</text>
<text x="366.5" y="140.5">Q4</text>
<text x="57.9" y="149.5">R16</text>
<text x="57.9" y="152.8">10K</text>
<text x="306.6" y="151.1">R5</text>
<text x="329.4" y="151.1">O5</text>
<text x="304.6" y="161.7">LED5</text>
<text x="351.8" y="158.2">510</text>
<text x="366.5" y="158.2">Q5</text>
<text x="412.3" y="158.1">RLY3</text>
<text x="477.5" y="158.1">RLY6</text>
<text x="54.3" y="163.3">PB4</text>
<text x="189.8" y="163.4">SENSITIVITY_POT</text>
<text x="451" y="167.8" transform="rotate(-90 451 167.8)">P3</text>
<text x="514.5" y="167.8" transform="rotate(-90 514.5 167.8)">P6</text>
<text x="306.6" y="168.7">R6</text>
<text x="329.4" y="168.7">O6</text>
<text x="56.1" y="177.7">R17</text>
<text x="304.6" y="179.3">LED6</text>
<text x="351.8" y="175.8">510</text>
<text x="366.5" y="175.8">Q6</text>
<text x="56.1" y="181">10K</text>
<text x="52.6" y="191.6">PB5</text>
<text x="184.9" y="196.9">U3</text>
<text x="175.6" y="200.5">74HC165D,653</text>
<text x="56.1" y="207.7">R18</text>
<text x="56.1" y="211">10K</text>
<text x="52.6" y="221.5">PB6</text>
<text x="56.1" y="237.4">10K</text>
<text x="56.1" y="234.2">R19</text>
<text x="52.6" y="248.1">DOWN</text>
<text x="110.7" y="279.8">TRIG</text>
<text x="81.2" y="304.5">TRIG_PB</text>
<text x="117.8" y="304.7">R20</text>
<text x="117.8" y="308">10K</text>
</g>
<g font-size="3.2" fill="#00f">
<text x="319" y="33.2">1</text>
<text x="323.5" y="34.6">VCC</text>
<text x="341.7" y="34.6">BUSY</text>
<text x="352.8" y="33.2">16</text>
<text x="438.9" y="33.8" transform="rotate(-90 438.9 33.8)">2</text>
<text x="442.4" y="33.8" transform="rotate(-90 442.4 33.8)">3</text>
<text x="445.9" y="33.8" transform="rotate(-90 445.9 33.8)">1</text>
<text x="458.3" y="34" transform="rotate(-90 458.3 34)">1</text>
<text x="461.8" y="34" transform="rotate(-90 461.8 34)">2</text>
<text x="319" y="36.7">2</text>
<text x="319" y="40.2">3</text>
<text x="323.5" y="38.1">RX</text>
<text x="323.5" y="41.6">TX</text>
<text x="341" y="41.6">USB+</text>
<text x="342.2" y="38.1">USB-</text>
<text x="352.8" y="40.2">14</text>
<text x="352.8" y="36.7">15</text>
<text x="456.5" y="37.5" transform="rotate(-90 456.5 37.5)">1</text>
<text x="460" y="37.5" transform="rotate(-90 460 37.5)">2</text>
<text x="319" y="43.7">4</text>
<text x="319" y="47.3">5</text>
<text x="323.5" y="45.2">DAC_R</text>
<text x="337.5" y="45.2">ADKEY2</text>
<text x="352.8" y="47.3">12</text>
<text x="352.8" y="43.7">13</text>
<text x="319" y="50.8">6</text>
<text x="323.5" y="48.7">DAC_L</text>
<text x="323.5" y="52.2">SPK2</text>
<text x="337.5" y="48.7">ADKEY1</text>
<text x="344.5" y="52.2">IO1</text>
<text x="352.8" y="50.8">11</text>
<text x="319" y="54.3">7</text>
<text x="319" y="57.9">8</text>
<text x="323.5" y="55.7">GND</text>
<text x="323.5" y="59.3">SPK1</text>
<text x="343" y="55.7">GND</text>
<text x="344.5" y="59.3">IO2</text>
<text x="352.8" y="57.9">9</text>
<text x="352.8" y="54.3">10</text>
<text x="42" y="67" transform="rotate(-90 42 67)">2</text>
<text x="52.6" y="67" transform="rotate(-90 52.6 67)">4</text>
<text x="164.2" y="70.2">2</text>
<text x="167.7" y="72">1</text>
<text x="167.7" y="68.4">2</text>
<text x="42" y="76.1" transform="rotate(-90 42 76.1)">1</text>
<text x="52.6" y="76.1" transform="rotate(-90 52.6 76.1)">3</text>
<text x="164.2" y="73.7">1</text>
<text x="164.2" y="80.8">2</text>
<text x="167.7" y="82.5">1</text>
<text x="167.7" y="79">2</text>
<text x="164.2" y="84.3">1</text>
<text x="437.2" y="84.3">1</text>
<text x="437.2" y="87.8">2</text>
<text x="441.7" y="85.7">1</text>
<text x="441.7" y="89.3">2</text>
<text x="502.5" y="84.3">1</text>
<text x="502.5" y="87.8">2</text>
<text x="506.9" y="85.7">1</text>
<text x="506.9" y="89.3">2</text>
<text x="437.2" y="91.4">3</text>
<text x="441.7" y="92.8">3</text>
<text x="502.5" y="91.4">3</text>
<text x="506.9" y="92.8">3</text>
<text x="42" y="100.5" transform="rotate(-90 42 100.5)">2</text>
<text x="52.6" y="100.5" transform="rotate(-90 52.6 100.5)">4</text>
<text x="110.7" y="100.2">1</text>
<text x="114.2" y="102">A0</text>
<text x="110.7" y="103.7">2</text>
<text x="110.7" y="107.2">3</text>
<text x="114.2" y="105.5">A1</text>
<text x="127.7" y="105.5">WP</text>
<text x="134.2" y="107.2">6</text>
<text x="134.2" y="103.7">7</text>
<text x="42" y="109.6" transform="rotate(-90 42 109.6)">1</text>
<text x="52.6" y="109.6" transform="rotate(-90 52.6 109.6)">3</text>
<text x="114.2" y="109">A2</text>
<text x="126.6" y="109">SCL</text>
<text x="134.2" y="110.8">5</text>
<text x="110.7" y="121.4">1</text>
<text x="110.7" y="124.9">2</text>
<text x="114.2" y="123.1">A0</text>
<text x="134.2" y="124.9">7</text>
<text x="440.7" y="123.1">1</text>
<text x="445.2" y="124.5">1</text>
<text x="504.2" y="123.1">1</text>
<text x="508.7" y="124.5">1</text>
<text x="42" y="128.8" transform="rotate(-90 42 128.8)">2</text>
<text x="52.6" y="128.8" transform="rotate(-90 52.6 128.8)">4</text>
<text x="110.7" y="128.4">3</text>
<text x="114.2" y="126.6">A1</text>
<text x="114.2" y="130.2">A2</text>
<text x="126.6" y="130.2">SCL</text>
<text x="127.7" y="126.6">WP</text>
<text x="134.2" y="131.9">5</text>
<text x="134.2" y="128.4">6</text>
<text x="440.7" y="126.6">2</text>
<text x="440.7" y="130.2">3</text>
<text x="445.2" y="128.1">2</text>
<text x="445.2" y="131.6">3</text>
<text x="504.2" y="126.6">2</text>
<text x="504.2" y="130.2">3</text>
<text x="508.7" y="128.1">2</text>
<text x="508.7" y="131.6">3</text>
<text x="42" y="137.8" transform="rotate(-90 42 137.8)">1</text>
<text x="52.6" y="137.8" transform="rotate(-90 52.6 137.8)">3</text>
<text x="126" y="133.7">SDA</text>
<text x="42" y="158.7" transform="rotate(-90 42 158.7)">2</text>
<text x="52.6" y="158.7" transform="rotate(-90 52.6 158.7)">4</text>
<text x="440.7" y="161.9">1</text>
<text x="504.2" y="161.9">1</text>
<text x="42" y="167.8" transform="rotate(-90 42 167.8)">1</text>
<text x="52.6" y="167.8" transform="rotate(-90 52.6 167.8)">3</text>
<text x="440.7" y="165.5">2</text>
<text x="445.2" y="163.3">1</text>
<text x="445.2" y="166.9">2</text>
<text x="504.2" y="165.5">2</text>
<text x="508.7" y="163.3">1</text>
<text x="508.7" y="166.9">2</text>
<text x="440.7" y="169">3</text>
<text x="445.2" y="170.4">3</text>
<text x="504.2" y="169">3</text>
<text x="508.7" y="170.4">3</text>
<text x="40.2" y="187" transform="rotate(-90 40.2 187)">2</text>
<text x="50.8" y="187" transform="rotate(-90 50.8 187)">4</text>
<text x="40.2" y="196" transform="rotate(-90 40.2 196)">1</text>
<text x="50.8" y="196" transform="rotate(-90 50.8 196)">3</text>
<text x="176" y="204.3">1</text>
<text x="176" y="207.8">2</text>
<text x="179.5" y="206">PL# VCC</text>
<text x="179.5" y="209.5">CP</text>
<text x="187.7" y="209.5">CE#</text>
<text x="196" y="207.8">15</text>
<text x="176" y="211.3">3</text>
<text x="176" y="214.8">4</text>
<text x="179.5" y="213.1">D4</text>
<text x="190" y="213.1">D3</text>
<text x="196" y="214.8">13</text>
<text x="196" y="211.3">14</text>
<text x="40.2" y="217" transform="rotate(-90 40.2 217)">2</text>
<text x="50.8" y="217" transform="rotate(-90 50.8 217)">4</text>
<text x="176" y="218.4">5</text>
<text x="176" y="221.9">6</text>
<text x="179.5" y="216.6">D5</text>
<text x="179.5" y="220.1">D6</text>
<text x="190" y="220.1">D1</text>
<text x="190" y="216.6">D2</text>
<text x="196" y="221.9">11</text>
<text x="196" y="218.4">12</text>
<text x="40.2" y="226" transform="rotate(-90 40.2 226)">1</text>
<text x="50.8" y="226" transform="rotate(-90 50.8 226)">3</text>
<text x="176" y="225.4">7</text>
<text x="179.5" y="223.7">D7</text>
<text x="179.5" y="227.2">Q7#</text>
<text x="189.9" y="227.2">DS</text>
<text x="190" y="223.7">D0</text>
<text x="196" y="225.4">10</text>
<text x="190" y="230.7">Q7</text>
<text x="196" y="229">9</text>
<text x="40.2" y="243.4" transform="rotate(-90 40.2 243.4)">2</text>
<text x="50.8" y="243.4" transform="rotate(-90 50.8 243.4)">4</text>
<text x="40.2" y="252.5" transform="rotate(-90 40.2 252.5)">1</text>
<text x="50.8" y="252.5" transform="rotate(-90 50.8 252.5)">3</text>
<text x="112.5" y="287.9" transform="rotate(-90 112.5 287.9)">1</text>
<text x="114.3" y="284.4" transform="rotate(-90 114.3 284.4)">1</text>
<text x="116.1" y="287.9" transform="rotate(-90 116.1 287.9)">2</text>
<text x="117.8" y="284.4" transform="rotate(-90 117.8 284.4)">2</text>
<text x="93.2" y="299.5">1</text>
<text x="102.3" y="299.5">2</text>
<text x="93.2" y="310.1">3</text>
<text x="102.3" y="310.1">4</text>
</g>
<g font-size="3.2">
<text x="255.9" y="40.2">GND</text>
<text x="266.3" y="40.2">3</text>
<text x="260.6" y="44.1">R</text>
<text x="266.3" y="43.7">2</text>
<text x="261.1" y="49.4">L</text>
<text x="266.3" y="49">4</text>
<text x="405.4" y="84.3">2</text>
<text x="425.1" y="84.3">3</text>
<text x="470.7" y="84.3">2</text>
<text x="490.4" y="84.3">3</text>
<text x="425.1" y="91.4">5</text>
<text x="490.4" y="91.4">5</text>
<text x="405.4" y="102">1</text>
<text x="425.1" y="102">4</text>
<text x="470.7" y="102">1</text>
<text x="490.4" y="102">4</text>
<text x="110.7" y="110.8">4</text>
<text x="114.2" y="112.5">GNDM1SDA</text>
<text x="257.5" y="119.2">1 EXTRA</text>
<text x="405.4" y="123.1">2</text>
<text x="425.1" y="123.1">3</text>
<text x="470.7" y="123.1">2</text>
<text x="490.4" y="123.1">3</text>
<text x="110.7" y="131.9">4</text>
<text x="425.1" y="130.2">5</text>
<text x="490.4" y="130.2">5</text>
<text x="114.2" y="133.7">GND</text>
<text x="257.5" y="133.3">1 EXTRA1</text>
<text x="257.5" y="136.9">1 EXTRA2</text>
<text x="405.4" y="140.8">1</text>
<text x="425.1" y="140.8">4</text>
<text x="470.7" y="140.8">1</text>
<text x="490.4" y="140.8">4</text>
<text x="405.4" y="161.9">2</text>
<text x="425.1" y="161.9">3</text>
<text x="470.7" y="161.9">2</text>
<text x="490.4" y="161.9">3</text>
<text x="425.1" y="169">5</text>
<text x="490.4" y="169">5</text>
<text x="405.4" y="179.6">1</text>
<text x="425.1" y="179.6">4</text>
<text x="470.7" y="179.6">1</text>
<text x="490.4" y="179.6">4</text>
<text x="176" y="229">8</text>
<text x="179.5" y="230.7">GND</text>
</g>
<g font-size="3.2" fill="#8d2323">
<text x="203.8" y="89.6">17</text>
<text x="203.8" y="86.1">16</text>
<text x="211" y="87.5">D13/SCK D12/MISO</text>
<text x="247.3" y="89.6">14</text>
<text x="247.3" y="86.1">15</text>
<text x="203.8" y="93.1">18</text>
<text x="211" y="94.5">AREF</text>
<text x="211" y="91">3V3</text>
<text x="227.5" y="91">D11/MOSI</text>
<text x="237.6" y="94.5">D10</text>
<text x="247.3" y="93.1">13</text>
<text x="203.8" y="100.2">20</text>
<text x="203.8" y="96.7">19</text>
<text x="211" y="101.6">A1</text>
<text x="211" y="98.1">A0</text>
<text x="239.7" y="98.1">D9</text>
<text x="239.7" y="101.6">D8</text>
<text x="247.3" y="96.7">12</text>
<text x="247.3" y="100.2">11</text>
<text x="203.8" y="107.2">22</text>
<text x="203.8" y="103.7">21</text>
<text x="211" y="105.1">A2</text>
<text x="239.7" y="105.1">D7</text>
<text x="247.3" y="103.7">10</text>
<text x="247.3" y="107.2">9</text>
<text x="203.8" y="110.8">23</text>
<text x="211" y="112.2">A4</text>
<text x="211" y="108.7">A3</text>
<text x="239.7" y="108.7">D6</text>
<text x="239.7" y="112.2">D5</text>
<text x="247.3" y="110.8">8</text>
<text x="203.8" y="117.8">25</text>
<text x="203.8" y="114.3">24</text>
<text x="211" y="119.2">A6</text>
<text x="211" y="115.7">A5</text>
<text x="239.7" y="115.7">D4</text>
<text x="239.7" y="119.2">D3</text>
<text x="247.3" y="114.3">7</text>
<text x="247.3" y="117.8">6</text>
<text x="203.8" y="124.9">27</text>
<text x="203.8" y="121.4">26</text>
<text x="211" y="122.8">A7</text>
<text x="239.7" y="122.8">D2</text>
<text x="247.3" y="121.4">5</text>
<text x="247.3" y="124.9">4</text>
<text x="203.8" y="131.9">29</text>
<text x="203.8" y="128.4">28</text>
<text x="211" y="129.8">RESET</text>
<text x="211" y="126.3">+5V</text>
<text x="233.8" y="129.8">RESET</text>
<text x="236.8" y="126.3">GND</text>
<text x="247.3" y="128.4">3</text>
<text x="247.3" y="131.9">2</text>
<text x="203.8" y="135.5">30</text>
<text x="211" y="136.9">VIN</text>
<text x="211" y="133.3">GND</text>
<text x="233.8" y="133.3">D0/RX</text>
<text x="234.1" y="136.9">D1/TX</text>
<text x="247.3" y="135.5">1</text>
</g>
<g font-size="3.2" fill="#f00">
<text x="126.1" y="102">VCC</text>
<text x="134.2" y="100.2">8</text>
<text x="126.1" y="123.1">VCC</text>
<text x="134.2" y="121.4">8</text>
<text x="196" y="204.3">16</text>
</g>
<g font-size="2.5" fill="#00f">
<text x="319.5" y="79">1</text>
<text x="342.2" y="79">4</text>
<text x="319.5" y="86.1">2</text>
<text x="342.2" y="86.1">3</text>
<text x="319.5" y="96.7">1</text>
<text x="342.2" y="96.7">4</text>
<text x="319.5" y="103.7">2</text>
<text x="342.2" y="103.7">3</text>
<text x="319.5" y="114.3">1</text>
<text x="342.2" y="114.3">4</text>
<text x="319.5" y="121.4">2</text>
<text x="342.2" y="121.4">3</text>
<text x="319.5" y="131.9">1</text>
<text x="342.2" y="131.9">4</text>
<text x="319.5" y="139">2</text>
<text x="342.2" y="139">3</text>
<text x="319.5" y="149.6">1</text>
<text x="342.2" y="149.6">4</text>
<text x="319.5" y="156.6">2</text>
<text x="342.2" y="156.6">3</text>
<text x="319.5" y="167.2">1</text>
<text x="342.2" y="167.2">4</text>
<text x="319.5" y="174.3">2</text>
<text x="342.2" y="174.3">3</text>
</g>
</svg>
